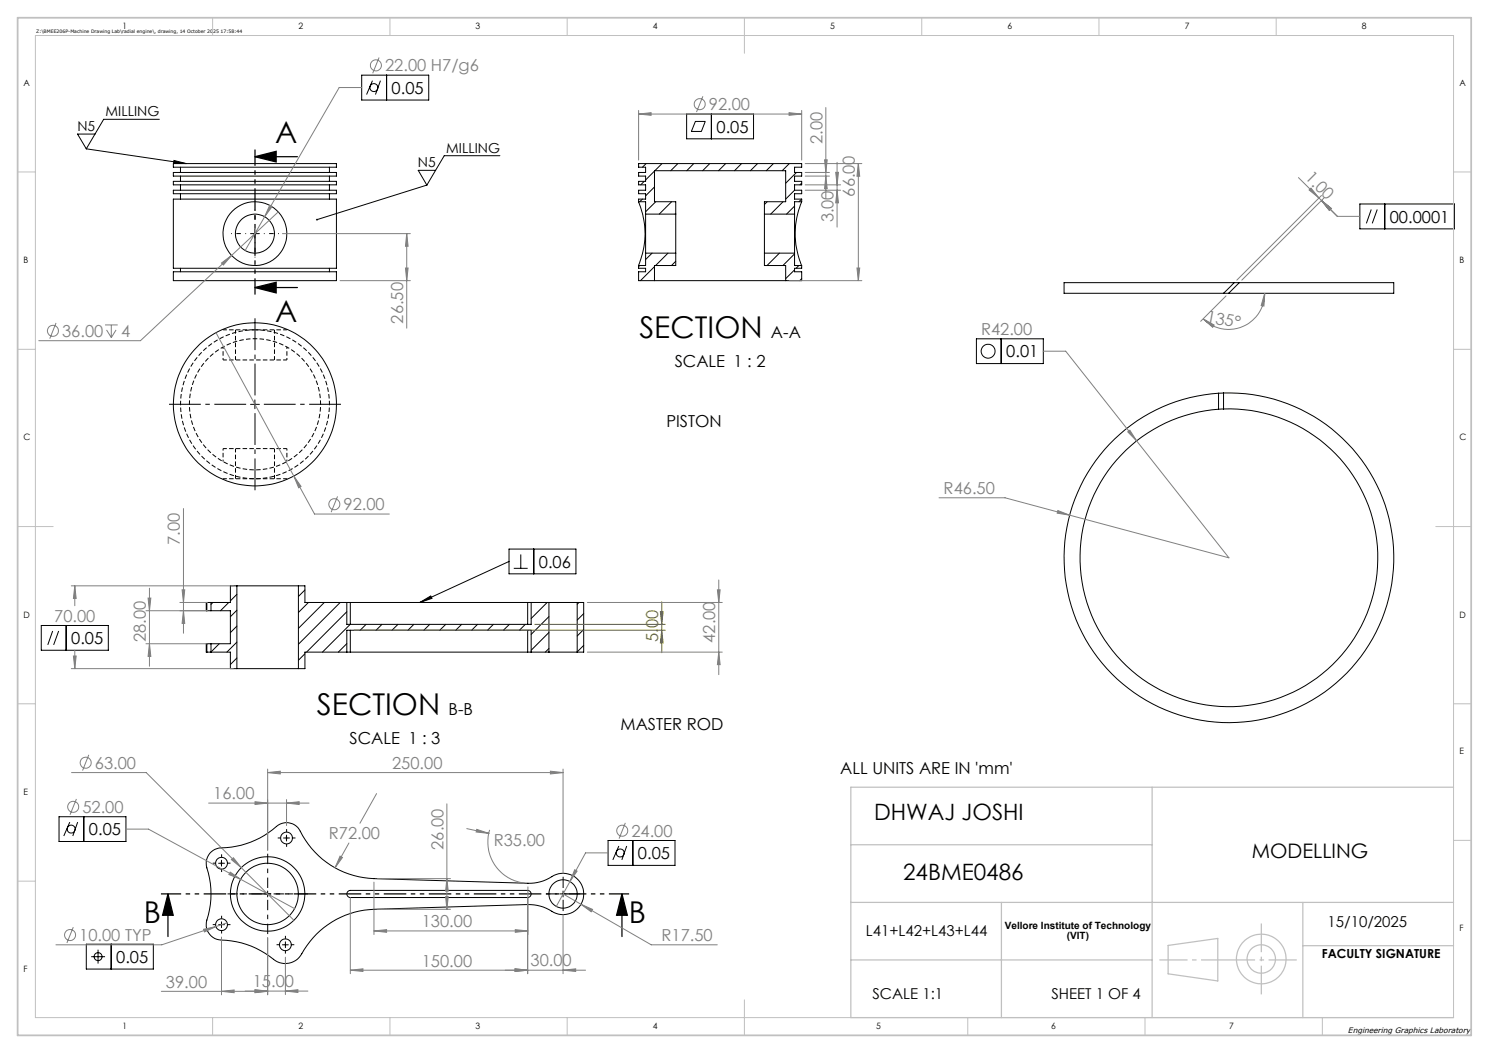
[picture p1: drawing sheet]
<svg xmlns="http://www.w3.org/2000/svg" width="420mm" height="297mm" viewBox="0 0 420 297" stroke-linecap="round" stroke-linejoin="round" font-family="sans-serif">
<g fill="none" stroke="#000" stroke-width=".28">
<path d="M26.8 37.8h-4.9l2.4 4.2M44.9 33.7h-15.7l-4.9 8.3M102 21.2h18.9v7h-18.9zM105.1 22.8l-1.7 3.9M107.3 22.8l-1.4 3.9M109 21.2v7M193.7 32.2h18.8v7h-18.8zM196.1 34.3h2.8l-1.1 2.8h-2.8zM200.7 32.2v7M24.3 42l28.2 4.1M48.9 56.2h46v19.5h-46zM48.9 48.6h46v1.1h-46z"/>
<path d="M48.9 46.1h46v1.1h-46zM48.9 51.1h46v1h-46zM48.9 53.7h46v.9h-46zM49.1 45.3l3.4 .8-3.5-.1zM50.9 47.2v1.4M50.9 49.7v1.4M50.9 52.1v1.6M50.9 54.6v1.6M92.9 47.2v1.4M92.9 49.7v1.4M92.9 52.1v1.6M92.9 54.6v1.6"/>
<path d="M120.4 52.2l-31 9.7M122.9 48h-4.9l2.4 4.2M141 43.9h-15.7l-4.9 8.3M180.1 56.9a23 23 0 0 1 0 18M180.1 56.9h2v3.5M181.2 56.2l-.8 .7M181.7 51.1l-1 1M182.2 46.1l-1 1.1M184.6 48.3l-2.5 2.5M184.6 52.7l-2.5 2.5M185 56.9l-2.9 2.8M186.7 46.1l-2 2.1"/>
<path d="M189.4 56.9l-3.5 3.5M191.2 46.1l-2 2.1M195.7 46.1l-2 2.1M200.2 46.1l-2 2.1M204.7 46.1l-2 2.1M209.2 46.1l-2 2.1M213.7 46.1l-2 2.1M216.4 56.9l-.8 .8M218.2 46.1l-2.1 2.1M220.9 56.9l-3.5 3.5M222.6 46.1l-2 2.1M224.1 53.7v-1.6h2v-1h-2v-1.4h2v-1.1h-2v-1.4h2v-1.1h-46v1.1h2v1.4h-2v1.1h2v1.4h-2v1h2v1.6h-2v.9h2v1.6h-2v.7"/>
<path d="M224.1 53.7h2v.9h-2v1.6h2M224.1 53.7l-2.5 2.5M224.1 58.1l-2.2 2.3M224.6 48.6l-3 3.1M226.1 56.9a23 23 0 0 0 0 18M226.1 56.2v.7M226.1 56.9h-2v3.5M226.1 51.6l-.5 .5M226.1 56.2l-.7 .7M383.6 57.5h26.6v7.1h-26.6zM386.8 59.1l-1.4 3.9M388.5 59.1l-1.4 3.9"/>
<path d="M390.6 57.5v7.1M48.9 76.7h46v2.5h-46zM50.9 75.7v1M70.7 65.9h2.5M71.9 64.7v2.5M92.9 75.7v1M180.1 74.9v.8h2v1h-2v2.5h4.5M180.4 74.9l-.3 .3M182.1 60.4v11M182.1 71.4v3.5h-2M182.1 71.4h8.5M182.1 60.4h8.5"/>
<path d="M183.9 71.4l-1.8 1.8M184.6 79.2h37M184.6 75.2l-3.9 4M188.4 71.4l-3.5 3.5M190.6 60.4v11M190.6 60.4v-3.5h-6v-8.7h37v8.7h-6v3.5M190.6 71.4v3.5h-6v4.3M190.6 60.2l-.2 .2M190.6 73.7l-1.2 1.2M215.6 60.4v11M215.6 71.4v3.5h6v4.3M215.6 71.4h8.5"/>
<path d="M215.6 60.4h8.5M219.9 71.4l-3.5 3.5M224.1 60.4v11M224.1 71.4v3.5h2M224.1 71.6l-3.3 3.3M224.1 76.1l-2.5 2.5M225.3 74.9l-.7 .8M226.1 74.9v.8h-2v1h2v2.5h-4.5M226.1 78.6l-.5 .6M348.1 79.7h-48v3h45M348.1 79.7l-3 3M348.1 79.7h1.5"/>
<path d="M349.6 79.7l-3 3M349.6 79.7h43.5v3h-46.5M275.4 95.6h18.9v6.9h-18.9zM282.4 95.6v6.9M345.1 82.7h1.5M70.7 114h2.5M71.9 112.8v2.5M343.7 110.9v4.5M345.1 115.4a42 42 0 0 1 39 60.7 42 42 0 0 1-72 5.3 42 42 0 0 1 29.7-65.8l1.9-.2M345.1 110.8a46.5 46.5 0 0 1 44 65.5 46.5 46.5 0 0 1-78.1 10.8 46.5 46.5 0 0 1 24.6-75l4.1-.7 4-.5M345.1 110.8l-1.4 .1M345.1 115.4h-1.4"/>
<path d="M345.1 110.8v4.6M143.6 154.9h18.9v7h-18.9zM143.6 158.4l-25.2 11.5M146.9 156.4v3.9M150.6 154.9v7M11.6 176.4h19v7h-19zM14.9 178l-1.4 3.9M16.5 178l-1.4 3.9M18.7 176.4v7M58.3 172.3h1.2M58.3 169.9h1.2M58.3 169.9h-.1v2.4h.1"/>
<path d="M58.3 169.9v2.4M59.5 172.3h5.5v9.3h-5.5M59.5 169.9v2.4M60 169.9l-.5 .6M64.5 169.9l-2.3 2.4M66.8 165.2h17.4M66.8 165.2h-1.8v4.7h-5.5M66.8 165.2v23.4M66.8 167.6l-1.8 1.9M66.8 172.1l-1.8 1.9M66.8 176.6l-1.8 1.8M84.2 165.2h1.8v4.7h11.8"/>
<path d="M84.2 165.2v23.4M86 166.4l-1.8 1.8M87 169.9l-2.8 2.9M91.5 169.9l-7.3 7.3M96 169.9l-11.8 11.8M97.8 169.9h1M97.8 172.5l-11.3 11.4M97.8 169.9v6.2h52v-6.2M98.8 169.9v6.2l-7.9 7.8M98.8 177.8v6.1M98.8 169.9h50M103.3 176.1l-1.7 1.7"/>
<path d="M107.7 176.1l-1.6 1.7M112.3 176.1l-1.7 1.7M116.7 176.1l-1.6 1.7M118.4 169.9l3.1-1.8 .3 .7zM121.2 176.1l-1.6 1.7M125.7 176.1l-1.7 1.7M130.2 176.1l-1.6 1.7M134.7 176.1l-1.7 1.7M139.2 176.1l-1.7 1.7M143.7 176.1l-1.7 1.7M144.9 160.3h3.9M148.2 176.1l-1.7 1.7"/>
<path d="M148.8 169.9h1M148.8 169.9v6.2M148.8 177.8v6.1M149.8 169.9h5M149.8 169.9h.1M154.3 169.9l-4.5 4.5M154.8 169.9h8M154.8 169.9v14M154.8 173.9l-5 5M154.8 178.4l-5 5M162.8 169.9h1.8v14h-1.8M162.8 169.9v14"/>
<path d="M163.3 169.9l-.5 .5M164.6 173.1l-1.8 1.8M164.6 177.5l-1.8 1.9M58.3 181.6h1.2M58.3 183.9h1.2M58.3 181.6h-.1v2.3h.1M58.3 181.6v2.3M59.5 183.9h5.5v4.7h1.8M59.5 181.6v2.3M61.8 181.6l-2.3 2.3M66.8 188.6h17.4M66.8 181.1l-2.8 2.8"/>
<path d="M66.8 185.6l-1.8 1.8M86 184.4l-1.8 1.8M97.8 183.9h1M97.8 181.5l-2.4 2.4M97.8 183.9h-11.8v4.7h-1.8M97.8 183.9v-6.1h52v6.1M98.8 183.9h50M148.8 183.9h1M149.8 183.9h5M154.8 183.9h8M154.8 182.9l-1 1M164.6 182l-1.8 1.9"/>
<path d="M16.7 230.4h18.8v6.9h-18.8zM19.7 231.9l-1.7 3.9M21.9 231.9l-1.4 3.9M23.6 230.4v6.9M80 236.4h1.7M80.8 235.5v1.7M171.5 237.1h18.9v7h-18.9zM174.6 238.6l-1.7 3.9M176.8 238.6l-1.4 3.9M178.5 237.1v7M59.2 240.7l1.4-1.1a6.4 6.4 0 0 1 3.3-.5 24.6 24.6 0 0 0 14.5-6.3 4.3 4.3 0 0 1 6.3 1.7 24 24 0 0 0 20.8 13.3l43.4 1.3a12.1 12.1 0 0 0 7.3-2.2 5.9 5.9 0 0 1 8.4 6.1 5.9 5.9 0 0 1-9.7 3.6l-2.5-1-3.5-.5-43.4 1.4a24.4 24.4 0 0 0-20.7 13.1 5.3 5.3 0 0 1-7.6 1 24.7 24.7 0 0 0-15.4-5.5 4.4 4.4 0 0 1-3.5-5.6 24.4 24.4 0 0 0-.1-15.3l.1-1.8zM61.7 243.5h1.6"/>
<path d="M62.5 242.6v1.7M62.5 260v1.7M74.6 252.1h1.7M75.5 251.3v1.7M98.1 251.5l.7-.4h50a1.01 1.01 0 0 1 1 1 1.01 1.01 0 0 1-1 1h-50a1.02 1.02 0 0 1-.9-.6 1.02 1.02 0 0 1 .2-1zM158 252.1h1.7M158.8 251.3v1.7M24.3 266.3h19v7h-19zM25.7 269.8h3.9M27.7 267.9v3.9M31.4 266.3v7M61.7 260.8h1.6"/>
<path d="M79.7 266.5h1.6M80.5 265.6v1.7"/>
<circle cx="105.5" cy="24.7" r="1.12"/>
<circle cx="71.9" cy="65.9" r="5.5"/>
<circle cx="71.9" cy="65.9" r="9"/>
<circle cx="278.7" cy="99.1" r="1.96"/>
<circle cx="71.9" cy="114" r="23"/>
<circle cx="20.1" cy="233.9" r="1.12"/>
<circle cx="80.8" cy="236.4" r="1.66"/>
<circle cx="62.5" cy="243.5" r="1.67"/>
<circle cx="75.5" cy="252.1" r="8.7"/>
<circle cx="75.5" cy="252.1" r="10.5"/>
<circle cx="158.8" cy="252.2" r="4"/>
<circle cx="174.9" cy="240.6" r="1.13"/>
<circle cx="27.7" cy="269.8" r="1.13"/>
<circle cx="62.5" cy="260.8" r="1.67"/>
<circle cx="80.5" cy="266.5" r="1.67"/>
</g>
<path d="M71.9 93a21 21 0 0 1 18.5 30.9 21 21 0 0 1-35.9 1.8 21 21 0 0 1 15.4-32.6l2-.1" fill="none" stroke="#000" stroke-width=".28" stroke-dasharray="1.3 .6" stroke-dashoffset=".4" stroke-linecap="butt"/>
<path d="M71.9 95.5a18.5 18.5 0 0 1 16.2 27.5 18.5 18.5 0 0 1-31.9 .8 18.5 18.5 0 0 1 14.8-28.2l.9-.1" fill="none" stroke="#000" stroke-width=".28" stroke-dasharray="1.3 .6" stroke-dashoffset=".6" stroke-linecap="butt"/>
<path d="M66.4 93v8.5M80.9 93h-18M77.4 101.5v-8.5M80.9 101.5h-18M66.4 126.5v8.5M77.4 135v-8.5M80.9 135h-18M80.9 126.5h-18" fill="none" stroke="#000" stroke-width=".28" stroke-dasharray="1.3 .6" stroke-dashoffset=".2" stroke-linecap="butt"/>
<path d="M62.9 92.9v.1M80.9 93v-.1M62.9 135v.2M80.9 135.2v-.2" fill="none" stroke="#000" stroke-width=".28" stroke-dasharray="1.3 .6" stroke-linecap="butt"/>
<path d="M62.9 97.9v3.6M80.9 101.5v-3.6M62.9 126.5v3.7M80.9 130.2v-3.7" fill="none" stroke="#000" stroke-width=".28" stroke-dasharray="1.3 .6" stroke-dashoffset=".7" stroke-linecap="butt"/>
<g fill="none" stroke="#808080" stroke-width=".28">
<path d="M106.9 16.2l-1.8 4.5M102 24.7h-6.3l-21.1 36.4M180.1 32.2l3.6-.4v.7zM180.1 31.1v14.1M180.1 32.2h46M198.3 27.2l-1.8 4.4M222.6 31.8l3.5 .4-3.5 .3zM226.1 31.1v14.1M232.9 30.3v25.7M76.1 57.9l.7 .3-2.2 2.9zM78.5 59.8l-13.2 12.2M227.1 46.1h16"/>
<path d="M227.1 49.7h6.9M227.1 48.6h6.9M227.1 53.7h10M227.1 52.1h10M232.6 45.1h.7l-.4 3.5zM232.9 49.7l.4 3.5h-.7zM235.7 48.6h.8l-.4 3.5zM236.1 53.7l.4 3.5h-.8zM236.1 45.8v18.3M242.1 46.1l.4 3.6h-.8zM242.1 46.1v33.1M366.3 50.1l10.9 10.9h6.4"/>
<path d="M369.8 53.1l2.2 2.7-2.7-2.2zM372.7 56.5l2.8 2.3-.5 .5zM372.7 55.1l-23.8 23.9M373.5 55.8l-23.2 23.2M62.5 74.2l2.8-2.2-2.3 2.8zM65.3 72l-25.7 24.1h-28.7M74.6 61.1l-5.5 9.6M79.7 65.9h36M95.9 79.2h19.8M114.4 75.6h.7l-.4 3.6zM114.7 65.9v26.7M114.7 65.9l.4 3.6h-.7z"/>
<path d="M222.6 79.2h20.5M241.7 75.6h.8l-.4 3.6zM15.8 91.1l-1.8 4.4M29.6 91.6h3.6M30.1 93.1l1.3 2.1M31.4 91.6v3.6M32.7 93.1l-1.3 2.1M60.9 93.8l22 40.5M294.3 99.1h6.3l20 25.3M339.4 89.9l3.1 1.8-.4 .6zM345.8 83.5l-7.1 7.1M356.7 82.7l-.2 3.6-.8-.1z"/>
<path d="M356.7 82.7a10.2 10.2 0 0 1-6.2 9.4 10.2 10.2 0 0 1-11.1-2.2M82.9 134.3l2 2.9-.7 .4zM82.9 134.3l5.8 10.7h21.1M318.1 121.8l.6-.4 1.9 3zM320.6 124.4l26 32.9-44.9-12M51.8 143.4v35.2M95.2 140l-1.8 4.5M264.9 140.4h18.6l18.2 4.9M298.4 144l3.3 1.3-3.5-.6zM20.1 165.2h45.7M21.1 165.2l.4 3.6h-.8zM21.1 165.2v5.6"/>
<path d="M41.2 172.3h17.3M41.8 168.7h.7l-.3 3.6zM42.2 165.9v22M50.7 169.9h7.8M51.4 166.4h.7l-.3 3.5zM51.8 172.3l.3 3.5h-.7zM165.7 169.9h38M202.4 166.4h.7l-.4 3.5zM202.7 163.6v26.7M20.1 188.6h45.7M20.7 185h.8l-.4 3.6zM21.1 183.4v5.2"/>
<path d="M41.2 181.6h17.3M42.2 181.6l.3 3.5h-.7zM165.7 183.9h38M202.7 183.9l.4 3.6h-.7zM20.2 217.9h21l41.7 41.7M25 212.9l-1.7 4.4M75.5 217.9l3.6-.4v.8zM75.5 216.9v22.9M75.5 217.9h83.3M155.3 217.5l3.5 .4-3.5 .4zM158.8 216.9v29.4M21.6 225.4l-1.8 4.4"/>
<path d="M35.5 233.9h6.4l41.2 22.4M58.8 226.5h28.4M71.9 226.1l3.6 .4-3.6 .4zM80.8 226.5l3.6-.4v.8zM80.8 225.5v7.4M98.4 237.8l-3.9 7M106.2 223.8l-4.7 8.4M126 226.7v29.8M131.7 233.7l6.2 1.4M134.5 233.9l3.4 1.2-3.6-.4zM137.9 235.1h.1M138.1 234.1a11.6 11.6 0 0 0 9.8 15"/>
<path d="M149.3 237.5h.1M176.4 232.1l-1.8 4.4M64.9 246l3 2-3.3-1.3zM65.3 242.5l.5-.6 2.3 2.8zM95.9 241.5l.7 .4-2.1 2.9zM98.8 253.1v21.5M105.5 248.8v14.8M106.5 256.5h20.6M106.5 247.8h20.6M125.7 252.9h.7l-.4 3.6zM126 247.8l.4 3.6h-.7zM148.8 253.1v21.5"/>
<path d="M148.9 250.2v13.4M158.8 258v16.6M158.8 252.1l24.9 14.4h18.6M162.1 245.3l.7 .4-2 2.9zM163.9 255.1l3.2 1.4-.3 .7zM171.5 240.6h-6.3l-8.3 15.1M20.7 261.5l-1.8 4.5M45.5 279.6h30M57.4 262.1l3.5-.8-3.2 1.6zM62.5 279.6l3.5-.4v.8zM62.5 264.3v16.3M64.1 260.3l-18.5 6.2h-29.8"/>
<path d="M69.1 279.5h17.8M71.9 279.2l3.6 .4-3.6 .4zM71.9 279.1l3.6 .4-3.6 .4zM75.5 264.5v16.1M80.5 279.5l3.5-.4v.8zM80.5 270v10.5M98.8 273.6l3.6-.3v.7zM98.8 273.6h66.4M105.5 262.6l3.5-.4v.8zM105.5 262.6h43.4M145.3 273.3l3.5 .3-3.5 .4zM145.3 262.2l3.6 .4-3.6 .4z"/>
<path d="M158.8 273.6l3.6-.3v.7z"/>
<circle cx="106" cy="18.4" r="1.55"/>
<circle cx="197.4" cy="29.4" r="1.55"/>
<circle cx="14.9" cy="93.3" r="1.56"/>
<circle cx="94.3" cy="142.2" r="1.55"/>
<circle cx="24.2" cy="215.1" r="1.56"/>
<circle cx="20.6" cy="227.6" r="1.55"/>
<circle cx="175.5" cy="234.3" r="1.55"/>
<circle cx="19.8" cy="263.7" r="1.55"/>
</g>
<path d="M71.9 44.2l6-1.5v3zM71.9 44.2h12M71.9 81.1l6-1.5v3zM71.9 81.1h12M47.4 252.1l1.5 6.1h-3zM47.4 252.1v12.1M175.4 252.1l1.6 6.1h-3.1zM175.4 252.1v12.1" fill="none" stroke="#000" stroke-width=".35"/>
<path d="M99.8 177.8h87.8M150.8 176.1h36.8M186.3 172.5h.7l-.3 3.6zM186.7 177.8l.3 3.5h-.7zM186.7 169.8v14.3" fill="none" stroke="#808000" stroke-width=".28"/>
<path d="M80.5 236l.7 .7M80.5 236.7l.7-.7M80.8 236.9v-1M81.3 236.4h-1M62.2 243.1l.7 .7M62.2 243.8l.7-.7M62.5 244v-1M63 243.5h-1" fill="none" stroke="#c0c0c0" stroke-width=".28" stroke-dasharray="1.3 .6" stroke-dashoffset=".5" stroke-linecap="butt"/>
<g fill="none" stroke="#c0c0c0" stroke-width=".35">
<path d="M240 238.3h85M325 222v65M410 222h-170v65h170M240 254.5h170M282.5 254.5v32.5M367.5 254.5v32.5M240 270.8h85M329.5 266.7l14-2v12l-14-2zM367.5 266.7h42.5"/>
<circle cx="355.8" cy="270.5" r="7"/>
<circle cx="355.8" cy="270.5" r="4"/>
</g>
<path d="M69.4 114h-21.7M71.9 111.5v-21.7M71.9 116.5v21.8M74.4 114h21.8" fill="none" stroke="#000" stroke-width=".28" stroke-dasharray="15.2 1.3 1.3 1.3" stroke-dashoffset="6.3" stroke-linecap="butt"/>
<path d="M69.4 65.9h-4.2M71.9 63.4v-4.3M71.9 68.4v4.2M74.4 65.9h4.3" fill="none" stroke="#000" stroke-width=".28" stroke-dasharray="15.2 1.3 1.3 1.3" stroke-dashoffset="15" stroke-linecap="butt"/>
<g fill="none" stroke="#000" stroke-width=".28" stroke-dasharray="15.2 1.3 1.3 1.3" stroke-linecap="butt">
<path d="M79.2 236.4h-.9M80.8 234.7v-.8M80.8 238v.9M82.5 236.4h.8M60.8 243.5h-.8M62.5 259.1v-.8M62.5 241.8v-.8M62.5 245.1v.9M64.2 243.5h.8M157.2 252.1h-3.2M158.8 250.5v-3.2M158.8 253.8v3.2"/>
<path d="M160.5 252.1h3.2M60.8 260.8h-.8M62.5 262.5v.8M64.2 260.8h.8M78.8 266.5h-.8M80.5 264.8v-.8M80.5 268.1v.9M82.2 266.5h.8"/>
</g>
<path d="M73.8 252.1h-9.6M75.5 250.5v-9.7M75.5 253.8v9.7M77.2 252.1h9.6" fill="none" stroke="#000" stroke-width=".28" stroke-dasharray="15.2 1.3 1.3 1.3" stroke-dashoffset="12.3" stroke-linecap="butt"/>
<path d="M71.9 42.2v40.9" fill="none" stroke="#000" stroke-width=".35" stroke-dasharray="6.3 1.3 1.3 1.3 1.3 1.3" stroke-dashoffset="1.8" stroke-linecap="butt"/>
<path d="M177.5 252.1h-132.1" fill="none" stroke="#000" stroke-width=".35" stroke-dasharray="6.3 1.3 1.3 1.3 1.3 1.3" stroke-dashoffset=".6" stroke-linecap="butt"/>
<path d="M327 270.8h38.8" fill="none" stroke="#c0c0c0" stroke-width=".35" stroke-dasharray="15.2 1.3 1.3 1.3" stroke-dashoffset="7.3" stroke-linecap="butt"/>
<path d="M355.8 260.5v20" fill="none" stroke="#c0c0c0" stroke-width=".35" stroke-dasharray="15.2 1.3 1.3 1.3" stroke-dashoffset="7.1" stroke-linecap="butt"/>
<g fill="none" stroke="#c0c0c0" stroke-width=".28">
<path d="M10 10h400v277h-400zM60 5v5M110 5v5M160 5v5M210 5v10M260 5v5M310 5v5M360 5v5M5 48.5h5M410 48.5h5M5 98.5h5M410 98.5h5"/>
<path d="M5 148.5h10M405 148.5h10M5 198.5h5M410 198.5h5M410 237h5M5 248.5h5M60 287v5M110 287v5M160 287v5M210 282v10M273 287v5M323 287v5"/>
<path d="M373 287v5"/>
</g>
<path d="M5 5h410v287h-410z" fill="none" stroke="#c0c0c0" stroke-width=".5"/>
<g fill="#000">
<path d="M118.4 169.9l3.1-1.8 .3 .7z"/>
<path d="M71.9 44.2l6-1.5v3zM71.9 81.1l6-1.5v3z"/>
<path d="M89.2 61.8v.2l.2-.1-.2 .1a.26 .26 0 0 0 .4 .2 .26 .26 0 0 0 0-.4 .26 .26 0 0 0-.4 0zM49.1 45.3l3.4 .8-3.5-.1z"/>
<path d="M175.4 252.1l1.6 6.1h-3.1zM47.4 252.1l1.5 6.1h-3z"/>
</g>
<path d="M186.3 172.5h.7l-.3 3.6zM186.7 177.8l.3 3.5h-.7z" fill="#808000"/>
<g fill="#808080">
<path d="M71.9 279.2l3.6 .4-3.6 .4zM62.5 279.6l3.5-.4v.8zM155.3 217.5l3.5 .4-3.5 .4zM75.5 217.9l3.6-.4v.8zM158.8 273.6l3.6-.3v.7zM145.3 273.3l3.5 .3-3.5 .4z"/>
<path d="M76.1 57.9l-1.5 3.2 2.2-2.9zM62.5 74.2l.5 .6 2.3-2.8zM222.6 31.8l3.5 .4-3.5 .3zM180.1 32.2l3.6-.4v.7zM95.9 241.5l-1.4 3.3 2.1-2.9zM65.3 242.5l2.8 2.2-2.3-2.8zM64.9 246l-.3 .7 3.3 1.3zM71.9 279.1l3.6 .4-3.6 .4zM80.5 279.5l3.5-.4v.8zM71.9 226.1l3.6 .4-3.6 .4zM80.8 226.5l3.6-.4v.8zM57.4 262.1l.3 .8 3.2-1.6zM134.5 233.9l-.2 .8 3.6 .4zM105.5 262.6l3.5-.4v.8zM145.3 262.2l3.6 .4-3.6 .4zM162.1 245.3l-1.3 3.3 2-2.9zM163.9 255.1l2.9 2.1 .3-.7zM21.1 165.2l.4 3.6h-.8zM20.7 185h.8l-.4 3.6zM318.1 121.8l2.5 2.6-1.9-3zM298.4 144l-.2 .7 3.5 .6zM82.9 134.3l1.3 3.3 .7-.4z"/>
<path d="M241.7 75.6h.8l-.4 3.6zM242.1 46.1l.4 3.6h-.8zM232.9 49.7l.4 3.5h-.7zM232.6 45.1h.7l-.4 3.5zM236.1 53.7l.4 3.5h-.8zM235.7 48.6h.8l-.4 3.5zM125.7 252.9h.7l-.4 3.6zM126 247.8l.4 3.6h-.7zM51.8 172.3l.3 3.5h-.7zM51.4 166.4h.7l-.3 3.5z"/>
<path d="M114.7 65.9l.4 3.6h-.7zM114.4 75.6h.7l-.4 3.6zM202.4 166.4h.7l-.4 3.5zM202.7 183.9l.4 3.6h-.7zM41.8 168.7h.7l-.3 3.6zM42.2 181.6l.3 3.5h-.7z"/>
<path d="M369.8 53.1l2.2 2.7-2.7-2.2zM372.7 56.5l2.8 2.3-.5 .5zM372.7 56.5l2.8 2.3-.5 .5z"/>
<path d="M339.4 89.9l3.1 1.8-.4 .6zM356.7 82.7l-.2 3.6-.8-.1z"/>
<path d="M98.8 273.6l3.6-.3v.7zM145.3 273.3l3.5 .3-3.5 .4z"/>
</g>
<g font-size="8.5">
<text x="77.7" y="40.3">A</text>
<text x="77.7" y="90.7">A</text>
<text x="180.3" y="95.3">SECTION</text>
<text x="89.4" y="201.6">SECTION</text>
<text x="40.6" y="260.3">B</text>
<text x="177.4" y="260.3">B</text>
</g>
<g font-size="6.3">
<text x="246.5" y="231.3">DHWAJ JOSHI</text>
<text x="254.8" y="248.3">24BME0486</text>
</g>
<text font-size="5.6" x="353.1" y="242.1">MODELLING</text>
<g font-size="4.7" fill="#808080">
<text x="108.6" y="20.1">22.00 H7/g6</text>
<text x="200" y="31.1">92.00</text>
<text x="232" y="40.7" transform="rotate(-90 232 40.7)">2.00</text>
<text x="367.9" y="50.3" transform="rotate(45 367.9 50.3)">1.00</text>
<text x="241.1" y="55.5" transform="rotate(-90 241.1 55.5)">66.00</text>
<text x="235.1" y="62.8" transform="rotate(-90 235.1 62.8)">3.00</text>
<text x="17.5" y="95">36.00</text>
<text x="34.2" y="95">4</text>
<text x="113.7" y="91.3" transform="rotate(-90 113.7 91.3)">26.50</text>
<text x="276.7" y="94.5">R42.00</text>
<text x="340.2" y="90.8" transform="rotate(11 340.2 90.8)">135°</text>
<text x="96.9" y="143.9">92.00</text>
<text x="266.2" y="139.4">R46.50</text>
<text x="50.7" y="153.8" transform="rotate(-90 50.7 153.8)">7.00</text>
<text x="15.3" y="175.4">70.00</text>
<text x="41.2" y="181.1" transform="rotate(-90 41.2 181.1)">28.00</text>
<text x="201.7" y="181.3" transform="rotate(-90 201.7 181.3)">42.00</text>
<text x="26.8" y="216.8">63.00</text>
<text x="110.6" y="216.9">250.00</text>
<text x="60.2" y="225.5">16.00</text>
<text x="23.2" y="229.3">52.00</text>
<text x="92.8" y="236.7">R72.00</text>
<text x="125.1" y="239.7" transform="rotate(-90 125.1 239.7)">26.00</text>
<text x="139.3" y="238.6">R35.00</text>
<text x="178.1" y="236">24.00</text>
<text x="119" y="261.6">130.00</text>
<text x="22.4" y="265.4">10.00 TYP</text>
<text x="186.6" y="265.5">R17.50</text>
<text x="119" y="272.6">150.00</text>
<text x="149.6" y="272.6">30.00</text>
<text x="46.8" y="278.6">39.00</text>
<text x="71.3" y="278.5">15.00</text>
</g>
<g font-size="4.7">
<text x="110.5" y="26.5">0.05</text>
<text x="202.1" y="37.4">0.05</text>
<text x="392" y="62.8">00.0001</text>
<text x="217.5" y="95.3">A-A</text>
<text x="283.8" y="100.8">0.01</text>
<text x="190.3" y="103.5">SCALE 1 : 2</text>
<text x="188" y="120.4">PISTON</text>
<text x="152" y="160.1">0.06</text>
<text x="20.1" y="181.7">0.05</text>
<text x="126.5" y="201.6">B-B</text>
<text x="98.6" y="209.8">SCALE 1 : 3</text>
<text x="175" y="205.9">MASTER ROD</text>
<text x="237" y="218.3">ALL UNITS ARE IN 'mm'</text>
<text x="25.1" y="235.6">0.05</text>
<text x="180" y="242.3">0.05</text>
<text x="32.8" y="271.6">0.05</text>
</g>
<text font-size="4.7" fill="#808000" x="185.7" y="181" transform="rotate(-90 185.7 181)">5.00</text>
<g font-size="4.2">
<text x="374.5" y="261.4">15/10/2025</text>
<text x="244.2" y="264.1">L41+L42+L43+L44</text>
<text x="246.1" y="281.7">SCALE 1:1</text>
<text x="296.5" y="281.7">SHEET 1 OF 4</text>
</g>
<g font-size="3.9">
<text x="29.8" y="32.8">MILLING</text>
<text x="21.8" y="36.9">N5</text>
<text x="117.9" y="47.2">N5</text>
<text x="125.9" y="43">MILLING</text>
</g>
<text font-size="3.5" x="372.9" y="270.3">FACULTY SIGNATURE</text>
<g font-size="2.8">
<text x="283.4" y="262">Vellore Institute of Technology</text>
<text x="300.9" y="264.8">(VIT)</text>
</g>
<g font-size="2.5">
<text x="34.6" y="8.2">1</text>
<text x="84.2" y="8.2">2</text>
<text x="134.2" y="8.2">3</text>
<text x="184.2" y="8.2">4</text>
<text x="234.2" y="8.2">5</text>
<text x="284.2" y="8.2">6</text>
<text x="334.2" y="8.2">7</text>
<text x="384.2" y="8.2">8</text>
<text x="6.7" y="24.2">A</text>
<text x="411.7" y="24.2">A</text>
<text x="6.7" y="74.2">B</text>
<text x="411.7" y="74.2">B</text>
<text x="6.7" y="124.2">C</text>
<text x="411.7" y="124.2">C</text>
<text x="6.7" y="174.2">D</text>
<text x="411.7" y="174.2">D</text>
<text x="411.7" y="212.7">E</text>
<text x="6.7" y="224.2">E</text>
<text x="411.7" y="262.7">F</text>
<text x="6.7" y="274.2">F</text>
<text x="34.6" y="290.2">1</text>
<text x="84.2" y="290.2">2</text>
<text x="134.2" y="290.2">3</text>
<text x="184.2" y="290.2">4</text>
<text x="247.2" y="290.2">5</text>
<text x="296.5" y="290.2">6</text>
<text x="346.8" y="290.2">7</text>
</g>
<text font-size="2.2" x="380.2" y="291.4">Engineering Graphics Laboratory</text>
<text font-size="1.3" x="10.2" y="9.3">Z:\BMEE206P-Machine Drawing Lab\radial engine\, drawing, 14 October 2025 17:58:44</text>
</svg>
